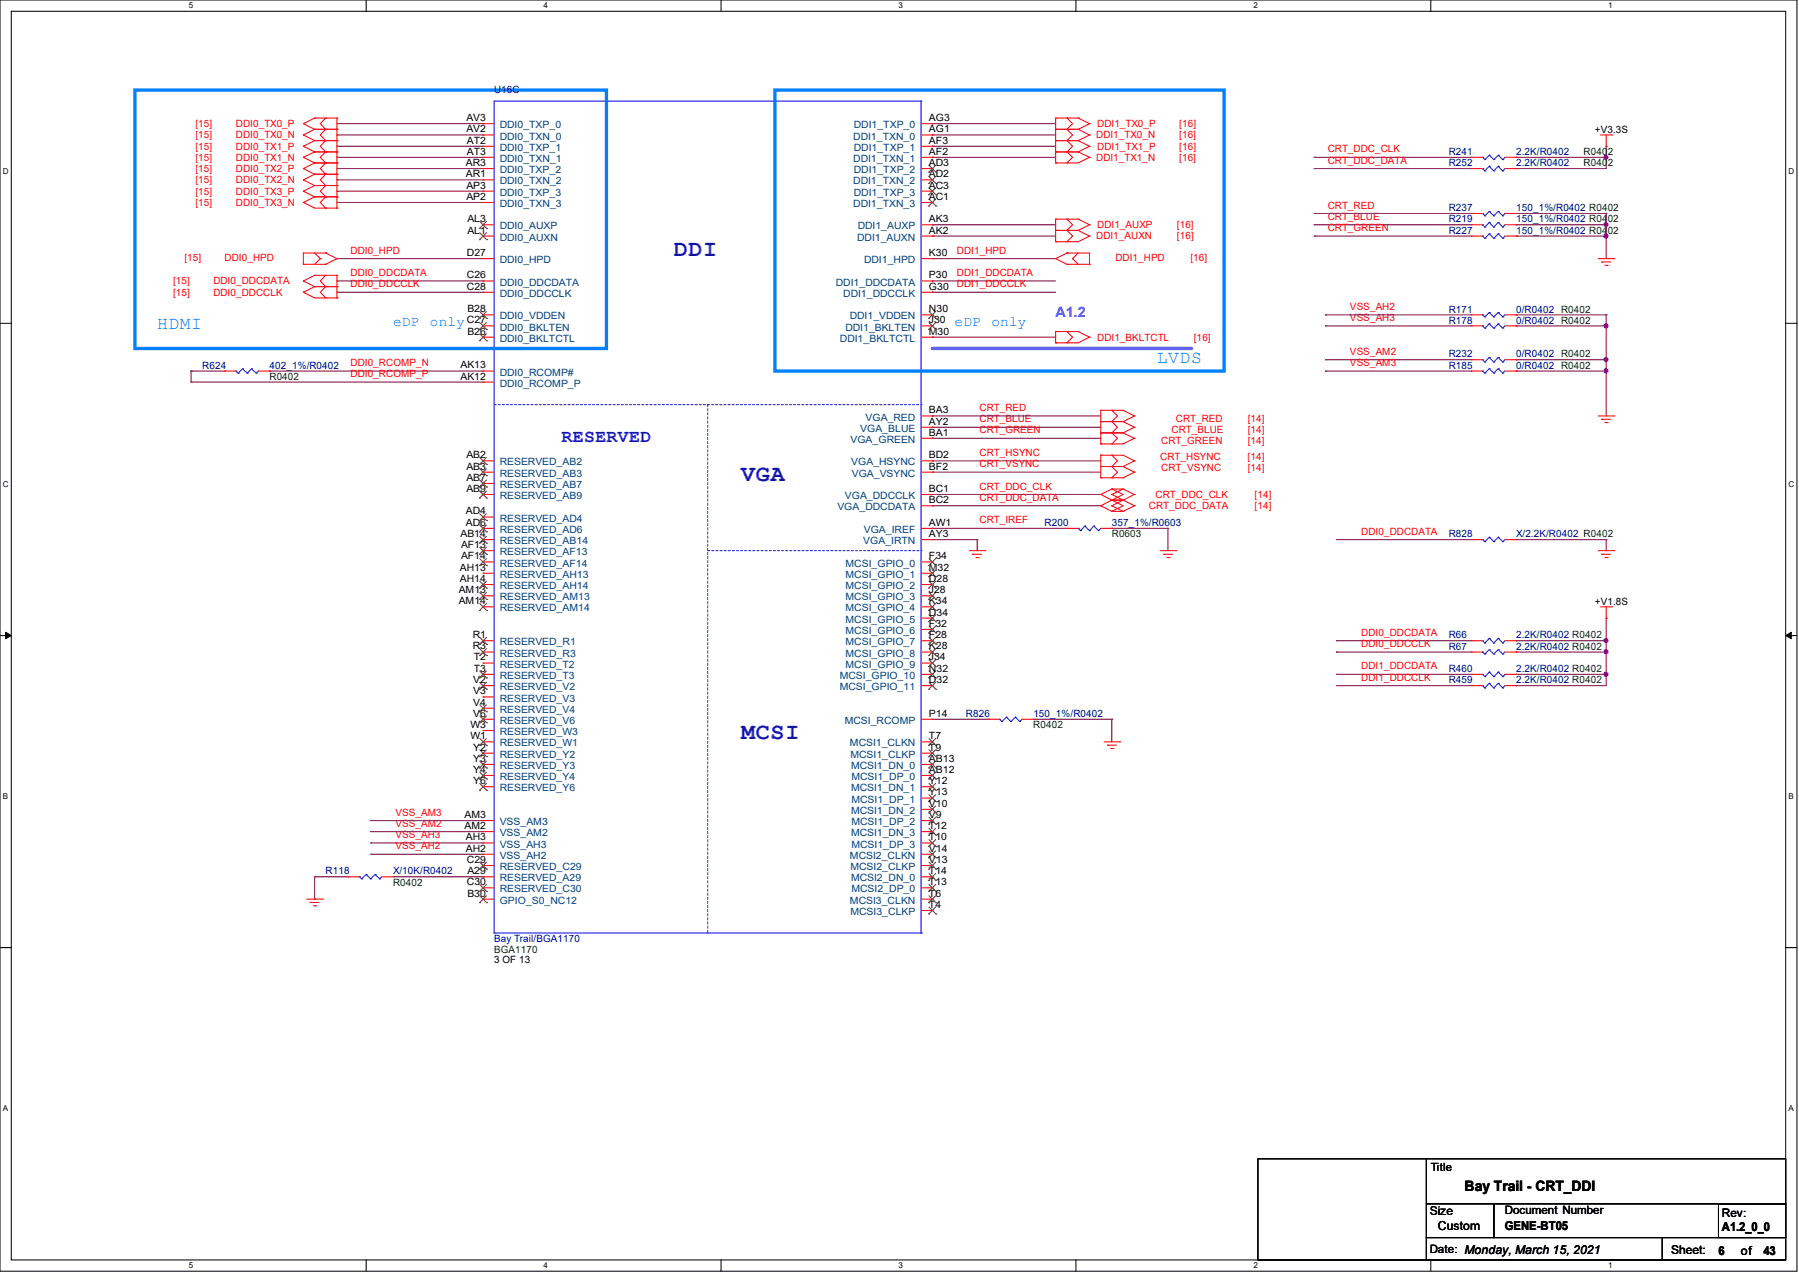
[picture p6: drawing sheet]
<svg xmlns="http://www.w3.org/2000/svg" width="297mm" height="210mm" viewBox="0 0 297 210" stroke-linecap="round" stroke-linejoin="round" font-family="sans-serif">
<path d="M0 0h296.7v209.7h-296.7zM1.9 1.9h292.9v206h-292.9z" fill="none" stroke="#000" stroke-width=".17"/>
<g fill="#fff">
<path d="M31.2 .2h.7v1.5h-.7z"/>
<path d="M31.2 208.1h.7v1.4h-.7z"/>
</g>
<path d="M60.5 0v1.9M60.5 207.9v1.8" fill="none" stroke="#000" stroke-width=".17"/>
<g fill="#fff">
<path d="M89.7 .2h.8v1.5h-.8z"/>
<path d="M89.7 208.1h.8v1.4h-.8z"/>
</g>
<path d="M119 0v1.9M119 207.9v1.8" fill="none" stroke="#000" stroke-width=".17"/>
<g fill="#fff">
<path d="M148.3 .2h.8v1.5h-.8z"/>
<path d="M148.3 208.1h.8v1.4h-.8z"/>
</g>
<path d="M177.6 0v1.9M177.6 207.9v1.8" fill="none" stroke="#000" stroke-width=".17"/>
<g fill="#fff">
<path d="M206.9 .2h.7v1.5h-.7z"/>
<path d="M206.9 208.1h.7v1.4h-.7z"/>
</g>
<path d="M236.2 0v1.9M236.2 207.9v1.8" fill="none" stroke="#000" stroke-width=".17"/>
<g fill="#fff">
<path d="M265.5 .2h.7v1.5h-.7z"/>
<path d="M265.5 208.1h.7v1.4h-.7z"/>
<path d="M.5 27.6h.9v1.5h-.9z"/>
<path d="M295.3 27.6h.9v1.5h-.9z"/>
<path d="M.5 79.1h.9v1.5h-.9z"/>
<path d="M295.3 79.1h.9v1.5h-.9z"/>
</g>
<path d="M0 53.3h1.9M294.8 53.3h1.9" fill="none" stroke="#000" stroke-width=".17"/>
<g fill="#fff">
<path d="M.5 130.6h.8v1.5h-.8z"/>
<path d="M295.3 130.6h.8v1.5h-.8z"/>
</g>
<path d="M0 104.9h1.9M294.8 104.9h1.9" fill="none" stroke="#000" stroke-width=".17"/>
<path d="M.9 104.3l1 .6-1 .5zM294.8 104.9l.9-.6v1.1z" fill="#000" stroke="#000" stroke-width=".17"/>
<g fill="#fff">
<path d="M.5 182.1h.8v1.5h-.8z"/>
<path d="M295.3 182.1h.8v1.5h-.8z"/>
</g>
<path d="M0 156.3h1.9M294.8 156.3h1.9" fill="none" stroke="#000" stroke-width=".17"/>
<path d="M22.3 14.9h77.8v42.6h-77.8zM127.9 14.9h74.2v46.3h-74.2z" fill="none" stroke="#0080ff" stroke-width=".55"/>
<path d="M153.9 57.5h42.7" fill="none" stroke="#8000ff" stroke-width=".55"/>
<circle cx="196.6" cy="57.5" r=".28" fill="#8000ff"/>
<g fill="none" stroke="#800040" stroke-width=".17">
<path d="M55.6 20.4h.1M55.6 22.3h.1M55.6 24.1h.1M55.6 26h.1M55.6 27.8h.1M55.6 29.7h.1M55.6 31.5h.1M55.6 33.4h.1M55.6 20.4h24.2M55.6 22.3h24.2M55.6 24.1h24.2M55.6 26h24.2"/>
<path d="M55.6 27.8h24.2M55.6 29.7h24.2M55.6 31.5h24.2M55.6 33.4h24.2M153.9 20.4h.1M153.9 22.3h.1M153.9 24.1h.1M153.9 26h.1M153.9 37.1h.1M153.9 38.9h.1M153.9 20.4h20.4M153.9 22.3h20.4"/>
<path d="M153.9 24.1h20.4M153.9 26h20.4M153.9 37.1h20.4M153.9 38.9h20.4M217 37.1h.1M217 38.9h.1M217 35.2h.1M217 26h.1M217 27.8h.1M217 26h25.9M217 27.8h25.9M217 37.1h25.9"/>
<path d="M217 38.9h25.9M217 35.2h25.9M250.3 35.2h.1M250.3 37.1h.1M250.3 38.9h.1M250.3 26h.1M250.3 27.8h.1M250.3 26h14.9M250.3 37.1h14.9M250.3 38.9h14.9M250.3 35.2h14.9M265.2 37.1h.1"/>
<path d="M265.2 38.9h.1M265.2 35.2h.1M265.2 26h.1M265.2 24.1h.1M265.2 24.1v3.7h-14.9M265.2 35.2v7.5M55.6 42.7h.1M55.6 46.4h.1M55.6 48.2h.1M55.6 42.7h24.2M55.6 46.4h24.2M55.6 48.2h24.2"/>
<path d="M153.9 42.7h.1M153.9 46.4h.1M153.9 48.2h.1M153.9 55.6h.1M153.9 42.7h20.4M153.9 46.4h20.4M153.9 48.2h20.4M153.9 55.6h20.4M218.8 53.8h.1M218.8 59.4h.1M218.8 51.9h.1M218.8 53.8h24.1"/>
<path d="M218.8 59.4h24.1M218.8 51.9h24.1M250.3 51.9h.1M250.3 53.8h.1M250.3 59.4h.1M250.3 53.8h14.9M250.3 59.4h14.9M250.3 51.9h14.9M265.2 59.4h.1M265.2 53.8h.1M265.2 51.9h.1M265.2 51.9v16.7"/>
<path d="M31.5 63h.1M31.5 61.2h.1M31.5 61.2h5.6M31.5 63h48.3M31.5 61.2v1.8M44.5 61.2h.1M44.5 61.2h35.3M153.9 70.5h.1M153.9 72.3h.1M153.9 68.6h.1M153.9 76h.1M153.9 77.9h.1"/>
<path d="M153.9 70.5h27.8M153.9 72.3h27.8M153.9 68.6h27.8M153.9 76h27.8M153.9 77.9h27.8M218.8 61.2h.1M218.8 61.2h24.1M250.3 61.2h.1M250.3 61.2h14.9M265.2 61.2h.1M153.9 81.6h.1M153.9 83.4h.1"/>
<path d="M153.9 87.2h.1M153.9 89h.1M153.9 81.6h27.8M153.9 83.4h27.8M153.9 87.2h22.2M153.9 89h7.4M161.3 89h.1M161.3 89v1.8M183.6 87.2h.1M183.6 87.2h9.2M192.8 87.2h.1M192.8 87.2v3.6"/>
<path d="M220.6 89h.1M220.6 89h22.3M250.3 89h.1M250.3 89h14.9M265.2 89h.1M265.2 89v1.8M153.9 118.7h9.3M163.2 118.7h.1M170.6 118.7h13M183.6 118.7h.1M183.6 118.7v3.7M220.6 111.3h.1"/>
<path d="M220.6 113.1h.1M220.6 105.7h.1M220.6 107.6h.1M220.6 111.3h22.3M220.6 113.1h22.3M220.6 105.7h22.3M220.6 107.6h22.3M250.3 105.7h.1M250.3 111.3h.1M250.3 113.1h.1M250.3 107.6h.1M250.3 111.3h14.9"/>
<path d="M250.3 105.7h14.9M250.3 107.6h14.9M265.2 107.6h.1M265.2 111.3h.1M265.2 105.7h.1M265.2 102h.1M265.2 102v11.1h-14.9M61.2 139.1h.1M61.2 137.2h.1M61.2 135.4h.1M61.2 139.1h18.6M61.2 137.2h18.6"/>
<path d="M61.2 135.4h18.6M51.9 144.7h.1M51.9 148.3h.1M51.9 144.7h5.6M51.9 144.7v3.6M61.2 140.9h.1M61.2 140.9h18.6M64.9 144.7h14.9M79.8 144.7h.1"/>
</g>
<g fill="#f0f" stroke="#f0f" stroke-width=".17">
<circle cx="265.1" cy="37.1" r=".35"/>
<circle cx="265.1" cy="38.9" r=".35"/>
<circle cx="265.1" cy="26" r=".35"/>
<circle cx="265.1" cy="111.2" r=".35"/>
<circle cx="265.1" cy="107.5" r=".35"/>
<circle cx="265.1" cy="105.7" r=".35"/>
<circle cx="265.1" cy="61.2" r=".35"/>
<circle cx="265.1" cy="59.3" r=".35"/>
<circle cx="265.1" cy="53.8" r=".35"/>
</g>
<g fill="none" stroke="#f00" stroke-width=".17">
<path d="M51.9 19.5h.1M51.9 19.5l-1.8 .9M51.9 19.5h3.7M53.8 19.5h.1M53.8 19.5l-.9 .9 .9 .9M55.6 19.5h.1M55.6 19.5v14.8M174.3 19.5h.1M174.3 19.5h3.7M174.3 19.5v7.4M176.1 19.5h.1M176.1 19.5l1 .9-1 .9"/>
<path d="M178 19.5h.1M178 19.5l1.9 .9M50.1 20.4h.1M50.1 22.3h.1M50.1 24.1h.1M50.1 26h.1M50.1 27.8h.1M50.1 29.7h.1M50.1 31.5h.1M50.1 33.4h.1M50.1 20.4l1.8 .9M50.1 22.3l1.8 .9"/>
<path d="M50.1 24.1l1.8 1M50.1 26l1.8 .9M50.1 27.8l1.8 .9M50.1 29.7l1.8 .9M50.1 31.5l1.8 1M50.1 33.4l1.8 .9h3.7M51.9 21.3h.1M51.9 23.2h.1M51.9 25.1h.1M51.9 26.9h.1M51.9 28.7h.1M51.9 30.6h.1"/>
<path d="M51.9 32.5h.1M51.9 21.3h3.7M51.9 23.2h3.7M51.9 21.3l-1.8 1M51.9 25.1h3.7M51.9 23.2l-1.8 .9M51.9 26.9h3.7M51.9 25.1l-1.8 .9M51.9 28.7h3.7M51.9 26.9l-1.8 .9M51.9 30.6h3.7M51.9 28.7l-1.8 1"/>
<path d="M51.9 32.5h3.7M51.9 30.6l-1.8 .9M51.9 32.5l-1.8 .9M53.8 21.3h.1M53.8 23.2h.1M53.8 25.1h.1M53.8 26.9h.1M53.8 28.7h.1M53.8 30.6h.1M53.8 32.5h.1M53.8 34.3h.1M53.8 21.3l-.9 1 .9 .9"/>
<path d="M53.8 23.2l-.9 .9 .9 1M53.8 25.1l-.9 .9 .9 .9M53.8 26.9l-.9 .9 .9 .9M53.8 28.7l-.9 1 .9 .9M53.8 30.6l-.9 .9 .9 1M53.8 32.5l-.9 .9 .9 .9M55.6 21.3h.1M55.6 23.2h.1M55.6 25.1h.1M55.6 26.9h.1M55.6 28.7h.1M55.6 30.6h.1"/>
<path d="M55.6 32.5h.1M55.6 34.3h.1M79.8 20.4h.1M79.8 22.3h.1M79.8 24.1h.1M79.8 26h.1M79.8 27.8h.1M79.8 31.5h.1M79.8 29.7h.1M79.8 33.4h.1M79.8 37.1h.1M79.8 38.9h.1"/>
<path d="M79.8 22.3h1.8M79.8 38.9h1.8M79.8 20.4h1.8M79.8 26h1.8M79.8 24.1h1.8M79.8 27.8h1.8M79.8 31.5h1.8M79.8 29.7h1.8M79.8 33.4h1.8M79.8 37.1h1.8M152.1 22.3h1.8M152.1 38.9h1.8"/>
<path d="M152.1 20.4h1.8M152.1 26h1.8M152.1 24.1h1.8M152.1 27.8h1.8M152.1 31.5h1.8M152.1 29.7h1.8M152.1 33.4h1.8M152.1 37.1h1.8M153.9 20.4h.1M153.9 26h.1M153.9 24.1h.1M153.9 22.3h.1"/>
<path d="M153.9 27.8h.1M153.9 29.7h.1M153.9 38.9h.1M153.9 37.1h.1M153.9 33.4h.1M153.9 31.5h.1M174.3 21.3h.1M174.3 23.2h.1M174.3 25.1h.1M174.3 26.9h.1M174.3 38h.1M174.3 36.2h.1"/>
<path d="M174.3 39.9h.1M174.3 21.3h3.7M174.3 23.2h3.7M174.3 25.1h3.7M174.3 36.2v3.7M174.3 38h3.7M174.3 36.2h3.7M176.1 21.3h.1M176.1 23.2h.1M176.1 25.1h.1M176.1 26.9h.1M176.1 38h.1"/>
<path d="M176.1 36.2h.1M176.1 39.9h.1M176.1 21.3l1 1-1 .9M176.1 23.2l1 .9-1 1M176.1 25.1l1 .9-1 .9M176.1 36.2l1 .9-1 .9M176.1 38l1 .9-1 1M178 21.3h.1M178 23.2h.1M178 25.1h.1M178 36.2h.1M178 38h.1"/>
<path d="M178 21.3l1.9 1M178 23.2l1.9 .9M178 25.1l1.9 .9M178 36.2l1.9 .9M178 38l1.9 .9M179.9 20.4h.1M179.9 22.3h.1M179.9 24.1h.1M179.9 26h.1M179.9 37.1h.1M179.9 38.9h.1M179.9 26l-1.9 .9h-3.7"/>
<path d="M179.9 20.4l-1.9 .9M179.9 22.3l-1.9 .9M179.9 24.1l-1.9 1M179.9 37.1l-1.9 .9M179.9 38.9l-1.9 1h-3.7M242.9 38.9h.1M242.9 26h.1M242.9 27.8h.1M242.9 35.2h.1M242.9 37.1h.1M242.9 38.9h1.9M242.9 26h1.9"/>
<path d="M242.9 27.8h1.9M242.9 37.1h1.9M242.9 35.2h1.9M248.5 38.9h1.8M248.5 26h1.8M248.5 27.8h1.8M248.5 37.1h1.8M248.5 35.2h1.8M250.3 38.9h.1M250.3 26h.1M250.3 27.8h.1M250.3 35.2h.1"/>
<path d="M250.3 37.1h.1M264.2 22.3h1.9M265.2 24.1h.1M265.2 22.3v1.8M266.1 22.3h.1M50.1 46.4h.1M50.1 48.2h.1M50.1 43.6h.1M50.1 46.4l1.8 .9M50.1 48.2l1.8 .9h3.7M50.1 43.6h3.7M51.9 45.4h.1"/>
<path d="M51.9 47.3h.1M51.9 47.3h3.7M51.9 45.4l-1.8 1M51.9 45.4h3.7M51.9 47.3l-1.8 .9M51.9 41.7l1 1M52.9 42.7h.1M52.9 42.7l-1 .9M53.8 47.3h.1M53.8 45.4h.1M53.8 49.1h.1M53.8 41.7h.1"/>
<path d="M53.8 43.6h.1M53.8 45.4l-.9 1 .9 .9M53.8 47.3l-.9 .9 .9 .9M53.8 41.7h-3.7v1.9M53.8 41.7l1.8 1M55.6 47.3h.1M55.6 45.4h.1M55.6 49.1h.1M55.6 42.7h.1M55.6 45.4v3.7M55.6 42.7l-1.8 .9M79.8 42.7h.1"/>
<path d="M79.8 46.4h.1M79.8 48.2h.1M79.8 53.8h.1M79.8 51.9h.1M79.8 55.6h.1M79.8 42.7h1.8M79.8 46.4h1.8M79.8 48.2h1.8M79.8 53.8h1.8M79.8 51.9h1.8M79.8 55.6h1.8M152.1 42.7h1.8"/>
<path d="M152.1 46.4h1.8M152.1 48.2h1.8M152.1 53.8h1.8M152.1 51.9h1.8M152.1 55.6h1.8M153.9 55.6h.1M153.9 53.8h.1M153.9 51.9h.1M153.9 48.2h.1M153.9 46.4h.1M153.9 42.7h.1M174.3 42.7h.1"/>
<path d="M174.3 56.6h.1M174.3 54.7h.1M174.3 54.7v1.9M174.3 42.7l1.8 .9M174.3 54.7h3.7M176.1 41.7h.1M176.1 43.6h.1M176.1 56.6h.1M176.1 54.7h.1M176.1 41.7h3.8v1.9M176.1 43.6h3.8M176.1 41.7l-1.8 1"/>
<path d="M176.1 54.7l1 .9-1 1M177.1 42.7h.1M177.1 42.7l.9 .9M178 54.7h.1M178 41.7l-.9 1M178 54.7l1.9 .9M179.9 43.6h.1M179.9 55.6h.1M179.9 55.6l-1.9 1h-3.7M242.9 51.9h.1M242.9 53.8h.1M242.9 59.4h.1"/>
<path d="M242.9 53.8h1.9M242.9 51.9h1.9M242.9 59.4h1.9M248.5 53.8h1.8M248.5 51.9h1.8M248.5 59.4h1.8M250.3 51.9h.1M250.3 53.8h.1M250.3 59.4h.1M263.9 42.7h2.5M264.4 43.2h.1M264.4 43.2h1.5"/>
<path d="M265 43.8h.3M265.3 43.8h.1M266.4 42.7h.1M37.1 61.2h.1M37.1 61.2h1.8M42.7 61.2h1.8M44.5 61.2h.1M79.8 79.8h.1M79.8 76h.1M79.8 77.9h.1M79.8 61.2h.1M79.8 63h.1"/>
<path d="M79.8 76h1.8M79.8 79.8h1.8M79.8 77.9h1.8M79.8 61.2h1.8M79.8 63h1.8M152.1 68.6h1.8M152.1 76h1.8M152.1 72.3h1.8M152.1 70.5h1.8M152.1 77.9h1.8M153.9 76h.1M153.9 72.3h.1"/>
<path d="M153.9 70.5h.1M153.9 68.6h.1M153.9 77.9h.1M181.7 75.1h.1M181.7 77h.1M181.7 78.8h.1M181.7 71.4h.1M181.7 69.6h.1M181.7 73.2h.1M181.7 67.7h.1M181.7 75.1h3.7l1.9 .9M181.7 77h3.7"/>
<path d="M181.7 67.7v5.5M181.7 75.1v3.7M181.7 78.8h3.7M181.7 71.4h3.7M181.7 69.6h3.7M181.7 67.7h3.7M183.6 75.1h.1M183.6 77h.1M183.6 78.8h.1M183.6 71.4h.1M183.6 69.6h.1M183.6 73.2h.1"/>
<path d="M183.6 67.7h.1M183.6 75.1l.9 .9-.9 1M183.6 77l.9 .9-.9 .9M183.6 69.6l.9 .9-.9 .9M183.6 71.4l.9 .9-.9 .9M183.6 67.7l.9 .9-.9 1M185.4 77h.1M185.4 78.8h.1M185.4 69.6h.1M185.4 71.4h.1M185.4 67.7h.1M185.4 77l1.9 .9"/>
<path d="M185.4 69.6l1.9 .9M185.4 71.4l1.9 .9M185.4 67.7l1.9 .9M187.3 76h.1M187.3 77.9h.1M187.3 70.5h.1M187.3 72.3h.1M187.3 68.6h.1M187.3 76l-1.9 1M187.3 77.9l-1.9 .9M187.3 70.5l-1.9 .9M187.3 72.3l-1.9 .9h-3.7"/>
<path d="M187.3 68.6l-1.9 1M242.9 61.2h.1M242.9 61.2h1.9M248.5 61.2h1.8M250.3 61.2h.1M263.9 68.6h2.5M264.4 69.2h.1M264.4 69.2h1.5M265 69.7h.3M265.3 69.7h.1M266.4 68.6h.1M79.8 98.3h.1"/>
<path d="M79.8 87.2h.1M79.8 85.3h.1M79.8 81.6h.1M79.8 89h.1M79.8 90.8h.1M79.8 92.7h.1M79.8 94.6h.1M79.8 96.4h.1M79.8 90.8h1.8M79.8 89h1.8M79.8 87.2h1.8M79.8 98.3h1.8"/>
<path d="M79.8 85.3h1.8M79.8 81.6h1.8M79.8 92.7h1.8M79.8 94.6h1.8M79.8 96.4h1.8M152.1 89h1.8M152.1 87.2h1.8M152.1 98.3h1.8M152.1 81.6h1.8M152.1 92.7h1.8M152.1 94.6h1.8M152.1 96.4h1.8"/>
<path d="M152.1 83.4h1.8M153.9 89h.1M153.9 87.2h.1M153.9 83.4h.1M153.9 81.6h.1M153.9 94.6h.1M153.9 98.3h.1M153.9 92.7h.1M153.9 96.4h.1M160 90.8h2.6M160.6 91.4h.1M160.6 91.4h1.5"/>
<path d="M161.1 92h.4M161.5 92h.1M162.6 90.8h.1M176.1 87.2h.1M176.1 87.2h1.9M181.7 81.6h.1M181.7 83.4h.1M181.7 81.6l1.9 .9M181.7 83.4l1.9 1M181.7 87.2h1.9M183.6 80.7h.1M183.6 82.5h.1"/>
<path d="M183.6 81.6h.1M183.6 84.4h.1M183.6 83.4h.1M183.6 87.2h.1M183.6 82.5h1.8M183.6 80.7h1.8M183.6 80.7l-1.9 .9M183.6 80.7l1.8 .9-1.8 .9M183.6 81.6l3.7 1.8M183.6 84.4h1.8M183.6 82.5l-1.9 .9M183.6 82.5l1.8 .9-1.8 1"/>
<path d="M183.6 83.4l1.8 1M185.4 82.5h.1M185.4 80.7h.1M185.4 84.4h.1M185.4 80.7l1.9 .9M185.4 80.7l-1.8 .9M187.3 81.6h.1M187.3 83.4h.1M187.3 81.6l-3.7 1.8M187.3 83.4l-1.9 1M191.6 90.8h2.5M192.1 91.4h.1"/>
<path d="M192.1 91.4h1.5M192.7 92h.3M193 92h.1M194.1 90.8h.1M242.9 89h.1M242.9 89h1.9M248.5 89h1.8M250.3 89h.1M263.9 90.8h2.5M264.4 91.4h.1M264.4 91.4h1.5M265 92h.3"/>
<path d="M265.3 92h.1M266.4 90.8h.1M79.8 109.4h.1M79.8 113.1h.1M79.8 107.6h.1M79.8 115h.1M79.8 105.7h.1M79.8 116.8h.1M79.8 118.7h.1M79.8 100.1h.1M79.8 111.3h.1M79.8 100.1h1.8"/>
<path d="M79.8 109.4h1.8M79.8 113.1h1.8M79.8 107.6h1.8M79.8 115h1.8M79.8 105.7h1.8M79.8 116.8h1.8M79.8 118.7h1.8M79.8 111.3h1.8M152.1 100.1h1.8M152.1 109.4h1.8M152.1 113.1h1.8M152.1 107.6h1.8"/>
<path d="M152.1 105.7h1.8M152.1 118.7h1.8M152.1 111.3h1.8M152.1 103.8h1.8M152.1 102h1.8M153.9 118.7h.1M153.9 100.1h.1M153.9 111.3h.1M153.9 107.6h.1M153.9 109.4h.1M153.9 103.8h.1M153.9 105.7h.1"/>
<path d="M153.9 102h.1M153.9 113.1h.1M163.2 118.7h.1M163.2 118.7h1.8M168.7 118.7h1.9M170.6 118.7h.1M242.9 105.7h.1M242.9 107.6h.1M242.9 111.3h.1M242.9 113.1h.1M242.9 113.1h1.9M242.9 107.6h1.9"/>
<path d="M242.9 105.7h1.9M242.9 111.3h1.9M248.5 113.1h1.8M248.5 107.6h1.8M248.5 105.7h1.8M248.5 111.3h1.8M250.3 105.7h.1M250.3 107.6h.1M250.3 111.3h.1M250.3 113.1h.1M264.2 100.1h1.9M265.2 102h.1"/>
<path d="M265.2 100.1v1.9M266.1 100.1h.1M79.8 120.5h.1M79.8 122.4h.1M79.8 127.9h.1M79.8 129.8h.1M79.8 124.2h.1M79.8 126.1h.1M79.8 135.4h.1M79.8 137.2h.1M79.8 139.1h.1M79.8 122.4h1.8"/>
<path d="M79.8 120.5h1.8M79.8 127.9h1.8M79.8 129.8h1.8M79.8 126.1h1.8M79.8 124.2h1.8M79.8 137.2h1.8M79.8 135.4h1.8M79.8 139.1h1.8M152.1 122.4h1.8M152.1 127.9h1.8M152.1 129.8h1.8M152.1 126.1h1.8"/>
<path d="M152.1 124.2h1.8M152.1 131.7h1.8M152.1 137.2h1.8M152.1 135.4h1.8M152.1 133.5h1.8M152.1 139.1h1.8M153.9 122.4h.1M153.9 126.1h.1M153.9 124.2h.1M153.9 127.9h.1M153.9 131.7h.1M153.9 129.8h.1"/>
<path d="M153.9 137.2h.1M153.9 135.4h.1M153.9 133.5h.1M153.9 139.1h.1M182.3 122.4h2.6M182.8 122.9h.1M182.8 122.9h1.5M183.4 123.5h.4M183.8 123.5h.1M184.9 122.4h.1M50.6 148.3h2.6M51.2 148.9h.1"/>
<path d="M51.2 148.9h1.5M51.7 149.4h.4M52.1 149.4h.1M53.2 148.3h.1M57.5 144.7h.1M57.5 144.7h1.9M63 144.7h1.9M64.9 144.7h.1M79.8 148.3h.1M79.8 146.5h.1M79.8 144.7h.1M79.8 142.8h.1"/>
<path d="M79.8 140.9h.1M79.8 148.3h1.8M79.8 146.5h1.8M79.8 140.9h1.8M79.8 144.7h1.8M79.8 142.8h1.8M152.1 148.3h1.8M152.1 146.5h1.8M152.1 140.9h1.8M152.1 144.7h1.8M152.1 142.8h1.8M152.1 150.2h1.8"/>
<path d="M153.9 140.9h.1M153.9 146.5h.1M153.9 144.7h.1M153.9 142.8h.1M153.9 150.2h.1M153.9 148.3h.1"/>
</g>
<path d="M207.7 191.2h27.8v16.7h-27.8zM235.5 198.6h11.1v5.6h-11.1zM235.5 191.2h59.3v7.4h-59.3zM246.6 198.6h48.2v5.6h-48.2zM283.7 198.6h11.1v5.6h-11.1zM235.5 204.2h38.9v3.7h-38.9zM274.4 204.2h20.4v3.7h-20.4z" fill="none" stroke="#000" stroke-width=".17"/>
<g fill="none" stroke="#00f" stroke-width=".17">
<path d="M152.1 16.7h.1M152.1 16.7h-70.5v137.2M152.1 16.7v137.2M244.8 38.9h.1M244.8 26h.1M244.8 27.8h.1M244.8 35.2h.1M244.8 37.1h.1M244.8 38.9l.4 .4M244.8 26l.4 .3M244.8 27.8l.4 .4M244.8 35.2l.4 .4"/>
<path d="M244.8 37.1l.4 .4M245.2 39.3h.1M245.2 26.3h.1M245.2 28.2h.1M245.2 35.6h.1M245.2 37.5h.1M245.9 38.6h.1M245.9 25.6h.1M245.9 27.4h.1M245.9 34.9h.1M245.9 36.7h.1M245.9 38.6l-.7 .7"/>
<path d="M245.9 38.6l.7 .7M245.9 25.6l-.7 .7M245.9 25.6l.7 .7M245.9 27.4l-.7 .8M245.9 27.4l.7 .8M245.9 34.9l-.7 .7M245.9 34.9l.7 .7M245.9 36.7l-.7 .8M245.9 36.7l.7 .8M246.6 39.3h.1M246.6 26.3h.1M246.6 28.2h.1"/>
<path d="M246.6 35.6h.1M246.6 37.5h.1M247.4 38.6h.1M247.4 25.6h.1M247.4 27.4h.1M247.4 34.9h.1M247.4 36.7h.1M247.4 38.6l.7 .7M247.4 38.6l-.8 .7M247.4 25.6l.7 .7M247.4 25.6l-.8 .7M247.4 27.4l.7 .8"/>
<path d="M247.4 27.4l-.8 .8M247.4 34.9l.7 .7M247.4 34.9l-.8 .7M247.4 36.7l.7 .8M247.4 36.7l-.8 .8M248.1 39.3h.1M248.1 26.3h.1M248.1 28.2h.1M248.1 35.6h.1M248.1 37.5h.1M248.5 38.9l-.4 .4M248.5 26l-.4 .3"/>
<path d="M248.5 27.8l-.4 .4M248.5 35.2l-.4 .4M248.5 37.1l-.4 .4M244.8 51.9h.1M244.8 53.8h.1M244.8 59.4h.1M244.8 51.9l.4 .4M244.8 53.8l.4 .3M244.8 59.4l.4 .3M245.2 52.3h.1M245.2 54.1h.1M245.2 59.7h.1"/>
<path d="M245.9 51.6h.1M245.9 53.4h.1M245.9 59h.1M245.9 51.6l-.7 .7M245.9 51.6l.7 .7M245.9 53.4l-.7 .7M245.9 53.4l.7 .7M245.9 59l-.7 .7M245.9 59l.7 .7M246.6 52.3h.1M246.6 54.1h.1M246.6 59.7h.1"/>
<path d="M247.4 51.6h.1M247.4 53.4h.1M247.4 59h.1M247.4 51.6l.7 .7M247.4 51.6l-.8 .7M247.4 53.4l.7 .7M247.4 53.4l-.8 .7M247.4 59l.7 .7M247.4 59l-.8 .7M248.1 52.3h.1M248.1 54.1h.1M248.1 59.7h.1"/>
<path d="M248.5 51.9l-.4 .4M248.5 53.8l-.4 .3M248.5 59.4l-.4 .3M38.9 61.2h.1M38.9 61.2l.4 .4M39.3 61.6h.1M40 60.8h.1M40 60.8l-.7 .8M40 60.8l.8 .8M40.8 61.6h.1M41.5 60.8h.1M41.5 60.8l.8 .8"/>
<path d="M41.5 60.8l-.7 .8M42.3 61.6h.1M42.7 61.2l-.4 .4M244.8 61.2h.1M244.8 61.2l.4 .4M245.2 61.6h.1M245.9 60.8h.1M245.9 60.8l-.7 .8M245.9 60.8l.7 .8M246.6 61.6h.1M247.4 60.8h.1M247.4 60.8l.7 .8"/>
<path d="M247.4 60.8l-.8 .8M248.1 61.6h.1M248.5 61.2l-.4 .4M178 87.2h.1M178 87.2l.4 .3M178.4 87.5h.1M179.1 86.8h.1M179.1 86.8l-.7 .7M179.1 86.8l.8 .7M179.9 87.5h.1M180.6 86.8h.1M180.6 86.8l.8 .7"/>
<path d="M180.6 86.8l-.7 .7M181.4 87.5h.1M181.7 87.2l-.3 .3M244.8 89h.1M244.8 89l.4 .4M245.2 89.4h.1M245.9 88.6h.1M245.9 88.6l-.7 .8M245.9 88.6l.7 .8M246.6 89.4h.1M247.4 88.6h.1M247.4 88.6l.7 .8"/>
<path d="M247.4 88.6l-.8 .8M248.1 89.4h.1M248.5 89l-.4 .4M165 118.7h.1M165 118.7l.4 .3M165.4 119h.1M166.2 118.3h.1M166.2 118.3l-.8 .7M166.2 118.3l.7 .7M166.9 119h.1M167.6 118.3h.1M167.6 118.3l.8 .7"/>
<path d="M167.6 118.3l-.7 .7M168.4 119h.1M168.7 118.7l-.3 .3M244.8 105.7h.1M244.8 107.6h.1M244.8 111.3h.1M244.8 113.1h.1M244.8 105.7l.4 .4M244.8 107.6l.4 .3M244.8 111.3l.4 .3M244.8 113.1l.4 .4M245.2 106.1h.1"/>
<path d="M245.2 107.9h.1M245.2 111.6h.1M245.2 113.5h.1M245.9 105.3h.1M245.9 107.2h.1M245.9 110.9h.1M245.9 112.7h.1M245.9 105.3l-.7 .8M245.9 105.3l.7 .8M245.9 107.2l-.7 .7M245.9 107.2l.7 .7M245.9 110.9l-.7 .7"/>
<path d="M245.9 110.9l.7 .7M245.9 112.7l-.7 .8M245.9 112.7l.7 .8M246.6 106.1h.1M246.6 107.9h.1M246.6 111.6h.1M246.6 113.5h.1M247.4 105.3h.1M247.4 107.2h.1M247.4 110.9h.1M247.4 112.7h.1M247.4 105.3l.7 .8"/>
<path d="M247.4 105.3l-.8 .8M247.4 107.2l.7 .7M247.4 107.2l-.8 .7M247.4 110.9l.7 .7M247.4 110.9l-.8 .7M247.4 112.7l.7 .8M247.4 112.7l-.8 .8M248.1 106.1h.1M248.1 107.9h.1M248.1 111.6h.1M248.1 113.5h.1M248.5 105.7l-.4 .4"/>
<path d="M248.5 107.6l-.4 .3M248.5 111.3l-.4 .3M248.5 113.1l-.4 .4M59.4 144.7h.1M59.4 144.7l.3 .3M59.7 145h.1M60.5 144.3h.1M60.5 144.3l-.8 .7M60.5 144.3l.7 .7M61.2 145h.1M61.9 144.3h.1M61.9 144.3l.8 .7"/>
<path d="M61.9 144.3l-.7 .7M62.7 145h.1M63 144.7l-.3 .3M81.6 153.9h.1M81.6 153.9h70.5M152.1 153.9h.1"/>
</g>
<path d="M81.6 66.8h70.5M116.8 66.8v87.1M152.1 66.8h.1M116.8 90.8h35.3M152.1 90.8h.1M116.8 153.9h.1" fill="none" stroke="#00f" stroke-width=".17" stroke-dasharray=".3"/>
<g fill="none" stroke="#804000" stroke-width=".17">
<path d="M79.2 37.7h.1M79.2 39.5h.1M79.2 36.5l1.1 1.2M79.2 38.4l1.1 1.1M80.3 36.5l-1.1 1.2M80.3 38.4l-1.1 1.1M80.3 37.7h.1M80.3 39.5h.1M153.3 28.4h.1M153.3 30.3h.1M153.3 34h.1M153.3 32.1h.1"/>
<path d="M153.4 27.3l1.1 1.1M153.4 29.1l1.1 1.2M153.4 32.9l1.1 1.1M153.4 31l1.1 1.1M154.5 27.3l-1.2 1.1M154.5 29.1l-1.2 1.2M154.5 32.9l-1.2 1.1M154.5 31l-1.2 1.1M154.5 28.4h.1M154.5 30.3h.1M154.5 34h.1M154.5 32.1h.1"/>
<path d="M79.2 54.4h.1M79.2 52.5h.1M79.2 56.2h.1M79.2 53.2l1.1 1.2M79.2 51.4l1.1 1.1M79.2 55.1l1.1 1.1M80.3 53.2l-1.1 1.2M80.3 51.4l-1.1 1.1M80.3 55.1l-1.1 1.1M80.3 54.4h.1M80.3 52.5h.1M80.3 56.2h.1"/>
<path d="M153.3 54.4h.1M153.3 52.5h.1M153.4 53.2l1.1 1.2M153.4 51.4l1.1 1.1M154.5 53.2l-1.2 1.2M154.5 51.4l-1.2 1.1M154.5 54.4h.1M154.5 52.5h.1M79.2 76.6h.1M79.2 78.5h.1M79.2 79.2l1.1 1.1M79.2 75.5l1.1 1.1"/>
<path d="M79.2 77.3l1.1 1.2M80.3 79.2l-1.1 1.1M80.3 75.5l-1.1 1.1M80.3 77.3l-1.1 1.2M80.3 76.6h.1M80.3 78.5h.1M79.2 98.9h.1M79.2 87.8h.1M79.2 85.9h.1M79.2 80.3h.1M79.2 82.2h.1M79.2 89.6h.1"/>
<path d="M79.2 91.4h.1M79.2 93.3h.1M79.2 97h.1M79.2 97.7l1.1 1.2M79.2 86.6l1.1 1.2M79.2 84.8l1.1 1.1M79.2 81l1.1 1.2M79.2 88.5l1.1 1.1M79.2 90.3l1.1 1.1M79.2 92.2l1.1 1.1M79.2 95.9l1.1 1.1M79.2 99.6l1.1 1.1"/>
<path d="M80.3 97.7l-1.1 1.2M80.3 86.6l-1.1 1.2M80.3 84.8l-1.1 1.1M80.3 81l-1.1 1.2M80.3 88.5l-1.1 1.1M80.3 90.3l-1.1 1.1M80.3 92.2l-1.1 1.1M80.3 95.9l-1.1 1.1M80.3 99.6l-1.1 1.1M80.3 98.9h.1M80.3 87.8h.1M80.3 85.9h.1"/>
<path d="M80.3 80.3h.1M80.3 82.2h.1M80.3 89.6h.1M80.3 91.4h.1M80.3 93.3h.1M80.3 97h.1M153.3 95.2h.1M153.3 98.9h.1M153.3 93.3h.1M153.3 97h.1M153.4 99.6l1.1 1.1M153.4 94l1.1 1.2"/>
<path d="M153.4 97.7l1.1 1.2M153.4 92.2l1.1 1.1M153.4 95.9l1.1 1.1M154.5 99.6l-1.2 1.1M154.5 94l-1.2 1.2M154.5 97.7l-1.2 1.2M154.5 92.2l-1.2 1.1M154.5 95.9l-1.2 1.1M154.5 95.2h.1M154.5 98.9h.1M154.5 93.3h.1M154.5 97h.1"/>
<path d="M79.2 113.7h.1M79.2 108.2h.1M79.2 106.3h.1M79.2 117.4h.1M79.2 119.3h.1M79.2 100.7h.1M79.2 111.8h.1M79.2 112.6l1.1 1.1M79.2 107l1.1 1.2M79.2 105.2l1.1 1.1M79.2 116.3l1.1 1.1M79.2 118.1l1.1 1.2"/>
<path d="M79.2 110.7l1.1 1.1M80.3 112.6l-1.1 1.1M80.3 107l-1.1 1.2M80.3 105.2l-1.1 1.1M80.3 116.3l-1.1 1.1M80.3 118.1l-1.1 1.2M80.3 110.7l-1.1 1.1M80.3 113.7h.1M80.3 108.2h.1M80.3 106.3h.1M80.3 117.4h.1M80.3 119.3h.1"/>
<path d="M80.3 100.7h.1M80.3 111.8h.1M153.3 100.7h.1M153.3 111.8h.1M153.3 108.2h.1M153.3 110h.1M153.3 104.4h.1M153.3 106.3h.1M153.3 102.6h.1M153.3 113.7h.1M153.4 110.7l1.1 1.1M153.4 107l1.1 1.2"/>
<path d="M153.4 108.8l1.1 1.2M153.4 103.3l1.1 1.1M153.4 105.2l1.1 1.1M153.4 101.4l1.1 1.2M153.4 112.6l1.1 1.1M154.5 110.7l-1.2 1.1M154.5 107l-1.2 1.2M154.5 108.8l-1.2 1.2M154.5 103.3l-1.2 1.1M154.5 105.2l-1.2 1.1M154.5 101.4l-1.2 1.2M154.5 112.6l-1.2 1.1"/>
<path d="M154.5 100.7h.1M154.5 111.8h.1M154.5 108.2h.1M154.5 110h.1M154.5 104.4h.1M154.5 106.3h.1M154.5 102.6h.1M154.5 113.7h.1M79.2 123h.1M79.2 128.5h.1M79.2 130.4h.1M79.2 124.8h.1"/>
<path d="M79.2 126.7h.1M79.2 121.8l1.1 1.2M79.2 127.4l1.1 1.1M79.2 129.2l1.1 1.2M79.2 123.7l1.1 1.1M79.2 125.6l1.1 1.1M80.3 121.8l-1.1 1.2M80.3 127.4l-1.1 1.1M80.3 129.2l-1.1 1.2M80.3 125.6l-1.1 1.1M80.3 123.7l-1.1 1.1M80.3 123h.1"/>
<path d="M80.3 128.5h.1M80.3 130.4h.1M80.3 124.8h.1M80.3 126.7h.1M153.3 123h.1M153.3 126.7h.1M153.3 124.8h.1M153.3 128.5h.1M153.3 132.2h.1M153.3 130.4h.1M153.3 137.8h.1M153.3 136h.1"/>
<path d="M153.3 134.1h.1M153.3 139.7h.1M153.4 121.8l1.1 1.2M153.4 125.6l1.1 1.1M153.4 123.7l1.1 1.1M153.4 127.4l1.1 1.1M153.4 131.1l1.1 1.1M153.4 129.2l1.1 1.2M153.4 136.7l1.1 1.1M153.4 134.8l1.1 1.2M153.4 133l1.1 1.1M153.4 138.5l1.1 1.2"/>
<path d="M154.5 121.8l-1.2 1.2M154.5 125.6l-1.2 1.1M154.5 123.7l-1.2 1.1M154.5 127.4l-1.2 1.1M154.5 131.1l-1.2 1.1M154.5 129.2l-1.2 1.2M154.5 136.7l-1.2 1.1M154.5 134.8l-1.2 1.2M154.5 133l-1.2 1.1M154.5 138.5l-1.2 1.2M154.5 123h.1M154.5 126.7h.1"/>
<path d="M154.5 124.8h.1M154.5 128.5h.1M154.5 132.2h.1M154.5 130.4h.1M154.5 137.8h.1M154.5 136h.1M154.5 134.1h.1M154.5 139.7h.1M79.2 148.9h.1M79.2 147.1h.1M79.2 143.4h.1M79.2 147.8l1.1 1.1"/>
<path d="M79.2 145.9l1.1 1.2M79.2 142.2l1.1 1.2M80.3 147.8l-1.1 1.1M80.3 145.9l-1.1 1.2M80.3 142.2l-1.1 1.2M80.3 148.9h.1M80.3 147.1h.1M80.3 143.4h.1M153.3 141.5h.1M153.3 147.1h.1M153.3 145.2h.1M153.3 143.4h.1"/>
<path d="M153.3 150.8h.1M153.3 148.9h.1M153.4 140.4l1.1 1.1M153.4 145.9l1.1 1.2M153.4 144.1l1.1 1.1M153.4 142.2l1.1 1.2M153.4 149.6l1.1 1.2M153.4 147.8l1.1 1.1M154.5 140.4l-1.2 1.1M154.5 145.9l-1.2 1.2M154.5 144.1l-1.2 1.1M154.5 142.2l-1.2 1.2"/>
<path d="M154.5 149.6l-1.2 1.2M154.5 147.8l-1.2 1.1M154.5 141.5h.1M154.5 147.1h.1M154.5 145.2h.1M154.5 143.4h.1M154.5 150.8h.1M154.5 148.9h.1"/>
</g>
<g font-size="3.9" fill="#00f">
<text x="111.3" y="42.2">DDI</text>
<text x="122.4" y="79.3">VGA</text>
<text x="122.4" y="121.9">MCSI</text>
</g>
<g font-size="3" fill="#0080ff">
<text x="26" y="54.3">HDMI</text>
<text x="191" y="59.9">LVDS</text>
</g>
<text font-size="3" fill="#00f" x="92.7" y="72.9">RESERVED</text>
<g font-size="2.4" fill="#0080ff">
<text x="64.9" y="53.8">eDP</text>
<text x="71" y="53.8">only</text>
<text x="157.6" y="53.8">eDP</text>
<text x="163.7" y="53.8">only</text>
</g>
<text font-size="2.4" fill="#8000ff" x="174.3" y="52.3">A1.2</text>
<text font-size="2.4" x="241.8" y="196.5">Bay Trail - CRT_DDI</text>
<g font-size="2">
<text x="236.1" y="200.4">Size</text>
<text x="237.4" y="202.9">Custom</text>
<text x="248.5" y="202.9">GENE-BT05</text>
<text x="284.3" y="203.1">A1.2_0_0</text>
<text x="275.9" y="206.9">Sheet:</text>
<text x="283.7" y="207">6</text>
<text x="287.4" y="207">of</text>
<text x="291.1" y="207">43</text>
</g>
<g font-size="1.9">
<text x="236.2" y="193.3">Title</text>
<text x="248.5" y="200.3">Document Number</text>
<text x="284.3" y="200.7">Rev:</text>
<text x="236.1" y="206.8">Date: Monday, March 15, 2021</text>
</g>
<g font-size="1.7" fill="#000080">
<text x="81.6" y="15.4">U16C</text>
<text x="239.2" y="25.6">R241</text>
<text x="239.2" y="27.4">R252</text>
<text x="250.3" y="25.6">2.2K/R0402</text>
<text x="250.3" y="27.4">2.2K/R0402</text>
<text x="239.2" y="34.9">R237</text>
<text x="250.3" y="34.9">150_1%/R0402 R0402</text>
<text x="239.2" y="38.6">R227</text>
<text x="239.2" y="36.7">R219</text>
<text x="250.3" y="38.6">150_1%/R0402 R0402</text>
<text x="250.3" y="36.7">150_1%/R0402 R0402</text>
<text x="239.2" y="51.6">R171</text>
<text x="239.2" y="53.4">R178</text>
<text x="250.3" y="51.6">0/R0402 R0402</text>
<text x="250.3" y="53.4">0/R0402 R0402</text>
<text x="239.2" y="59">R232</text>
<text x="250.3" y="59">0/R0402 R0402</text>
<text x="33.4" y="60.8">R624</text>
<text x="44.5" y="60.8">402_1%/R0402</text>
<text x="239.2" y="60.8">R185</text>
<text x="250.3" y="60.8">0/R0402 R0402</text>
<text x="172.5" y="86.8">R200</text>
<text x="183.5" y="86.8">357_1%/R0603</text>
<text x="239.2" y="88.6">R828</text>
<text x="250.3" y="88.6">X/2.2K/R0402 R0402</text>
<text x="239.2" y="105.3">R66</text>
<text x="239.2" y="107.2">R67</text>
<text x="250.3" y="105.3">2.2K/R0402 R0402</text>
<text x="250.3" y="107.2">2.2K/R0402 R0402</text>
<text x="239.2" y="110.9">R460</text>
<text x="239.2" y="112.7">R459</text>
<text x="250.3" y="110.9">2.2K/R0402 R0402</text>
<text x="250.3" y="112.7">2.2K/R0402 R0402</text>
<text x="159.5" y="118.3">R826</text>
<text x="170.6" y="118.3">150_1%/R0402</text>
<text x="53.8" y="144.3">R118</text>
<text x="64.9" y="144.3">X/10K/R0402</text>
<text x="81.6" y="155.4">Bay Trail/BGA1170</text>
</g>
<g font-size="1.7" fill="#f00">
<text x="32.3" y="21">[15]</text>
<text x="32.3" y="22.8">[15]</text>
<text x="38.9" y="21">DDI0_TX0_P</text>
<text x="38.9" y="22.8">DDI0_TX0_N</text>
<text x="181" y="22.8">DDI1_TX0_N</text>
<text x="181.1" y="21">DDI1_TX0_P</text>
<text x="194.7" y="22.8">[16]</text>
<text x="194.7" y="21">[16]</text>
<text x="32.3" y="24.7">[15]</text>
<text x="32.3" y="26.5">[15]</text>
<text x="32.3" y="28.4">[15]</text>
<text x="38.9" y="24.7">DDI0_TX1_P</text>
<text x="38.9" y="26.5">DDI0_TX1_N</text>
<text x="38.9" y="28.4">DDI0_TX2_P</text>
<text x="181" y="26.5">DDI1_TX1_N</text>
<text x="181.1" y="24.7">DDI1_TX1_P</text>
<text x="194.7" y="26.5">[16]</text>
<text x="194.7" y="24.7">[16]</text>
<text x="219.2" y="25.1">CRT_DDC_CLK</text>
<text x="219.2" y="27">CRT_DDC_DATA</text>
<text x="32.3" y="30.2">[15]</text>
<text x="32.3" y="32.1">[15]</text>
<text x="32.3" y="34">[15]</text>
<text x="38.9" y="30.2">DDI0_TX2_N</text>
<text x="38.9" y="32.1">DDI0_TX3_P</text>
<text x="38.9" y="34">DDI0_TX3_N</text>
<text x="219.2" y="34.4">CRT_RED</text>
<text x="57.9" y="41.9">DDI0_HPD</text>
<text x="158" y="41.9">DDI1_HPD</text>
<text x="181" y="39.5">DDI1_AUXN</text>
<text x="181.1" y="37.6">DDI1_AUXP</text>
<text x="194.3" y="39.5">[16]</text>
<text x="194.3" y="37.6">[16]</text>
<text x="219.2" y="36.3">CRT_BLUE</text>
<text x="219.2" y="38.1">CRT_GREEN</text>
<text x="28.6" y="46.9">[15]</text>
<text x="30.4" y="43">[15]</text>
<text x="35.2" y="46.9">DDI0_DDCDATA</text>
<text x="37.1" y="43">DDI0_HPD</text>
<text x="57.9" y="45.6">DDI0_DDCDATA</text>
<text x="57.9" y="47.4">DDI0_DDCCLK</text>
<text x="158" y="45.6">DDI1_DDCDATA</text>
<text x="158" y="47.4">DDI1_DDCCLK</text>
<text x="184.1" y="43">DDI1_HPD</text>
<text x="196.6" y="43">[16]</text>
<text x="28.6" y="48.8">[15]</text>
<text x="35.2" y="48.8">DDI0_DDCCLK</text>
<text x="222.9" y="53">VSS_AH3</text>
<text x="222.9" y="51.1">VSS_AH2</text>
<text x="181.1" y="56.2">DDI1_BKLTCTL</text>
<text x="197.1" y="56.2">[16]</text>
<text x="222.9" y="58.5">VSS_AM2</text>
<text x="57.9" y="60.4">DDI0_RCOMP_N</text>
<text x="57.9" y="62.2">DDI0_RCOMP_P</text>
<text x="222.9" y="60.4">VSS_AM3</text>
<text x="161.7" y="69.7">CRT_BLUE</text>
<text x="161.7" y="71.5">CRT_GREEN</text>
<text x="161.7" y="67.8">CRT_RED</text>
<text x="193.4" y="71.4">CRT_BLUE</text>
<text x="194.1" y="69.6">CRT_RED</text>
<text x="206" y="71.4">[14]</text>
<text x="206" y="69.6">[14]</text>
<text x="161.7" y="75.2">CRT_HSYNC</text>
<text x="161.7" y="77.1">CRT_VSYNC</text>
<text x="191.6" y="75.9">CRT_HSYNC</text>
<text x="191.7" y="77.7">CRT_VSYNC</text>
<text x="191.7" y="73.2">CRT_GREEN</text>
<text x="206" y="75.9">[14]</text>
<text x="206" y="77.7">[14]</text>
<text x="206" y="73.2">[14]</text>
<text x="161.7" y="80.8">CRT_DDC_CLK</text>
<text x="161.7" y="82.6">CRT_DDC_DATA</text>
<text x="189.7" y="84">CRT_DDC_DATA</text>
<text x="190.8" y="82.2">CRT_DDC_CLK</text>
<text x="207.1" y="82.2">[14]</text>
<text x="207.1" y="84">[14]</text>
<text x="161.7" y="86.4">CRT_IREF</text>
<text x="224.7" y="88.2">DDI0_DDCDATA</text>
<text x="224.7" y="104.9">DDI0_DDCDATA</text>
<text x="224.7" y="106.8">DDI0_DDCCLK</text>
<text x="224.7" y="110.4">DDI1_DDCDATA</text>
<text x="224.7" y="112.3">DDI1_DDCCLK</text>
<text x="65.3" y="136.4">VSS_AM2</text>
<text x="65.3" y="134.6">VSS_AM3</text>
<text x="65.3" y="138.3">VSS_AH3</text>
<text x="65.3" y="140.1">VSS_AH2</text>
</g>
<g font-size="1.7">
<text x="77" y="20">AV3</text>
<text x="77" y="21.8">AV2</text>
<text x="77.1" y="23.7">AT2</text>
<text x="153.4" y="20">AG3</text>
<text x="153.4" y="23.7">AF3</text>
<text x="153.4" y="21.8">AG1</text>
<text x="263.3" y="21.9">+V3.3S</text>
<text x="76.9" y="27.4">AR3</text>
<text x="76.9" y="29.3">AR1</text>
<text x="77.1" y="25.5">AT3</text>
<text x="153.4" y="25.5">AF2</text>
<text x="153.4" y="27.4">AD3</text>
<text x="153.4" y="29.3">AD2</text>
<text x="77" y="31.1">AP3</text>
<text x="77" y="33">AP2</text>
<text x="153.4" y="33">AC1</text>
<text x="153.4" y="31.1">AC3</text>
<text x="77.2" y="36.7">AL3</text>
<text x="77.2" y="38.5">AL1</text>
<text x="153.4" y="38.5">AK2</text>
<text x="153.4" y="36.7">AK3</text>
<text x="77.1" y="42.2">D27</text>
<text x="77.1" y="45.9">C26</text>
<text x="77.1" y="47.8">C28</text>
<text x="153.4" y="47.8">G30</text>
<text x="153.4" y="45.9">P30</text>
<text x="153.4" y="42.2">K30</text>
<text x="77.1" y="53.3">C27</text>
<text x="77.2" y="51.5">B28</text>
<text x="153.4" y="53.3">J30</text>
<text x="153.4" y="51.5">N30</text>
<text x="77.2" y="55.2">B26</text>
<text x="153.4" y="55.2">M30</text>
<text x="76" y="60.8">AK13</text>
<text x="76" y="62.6">AK12</text>
<text x="153.4" y="71.9">BA1</text>
<text x="153.4" y="70.1">AY2</text>
<text x="153.4" y="68.2">BA3</text>
<text x="77" y="75.6">AB2</text>
<text x="77" y="77.5">AB3</text>
<text x="153.4" y="75.6">BD2</text>
<text x="153.4" y="77.5">BF2</text>
<text x="77" y="79.3">AB7</text>
<text x="77" y="81.2">AB9</text>
<text x="153.4" y="83">BC2</text>
<text x="153.4" y="81.2">BC1</text>
<text x="76" y="88.6">AB14</text>
<text x="76.9" y="86.7">AD6</text>
<text x="76.9" y="84.9">AD4</text>
<text x="153.4" y="88.6">AY3</text>
<text x="153.4" y="86.7">AW1</text>
<text x="75.9" y="94.1">AH13</text>
<text x="76.1" y="90.4">AF13</text>
<text x="76.1" y="92.3">AF14</text>
<text x="153.4" y="94.1">M32</text>
<text x="153.4" y="92.3">F34</text>
<text x="75.7" y="97.9">AM13</text>
<text x="75.7" y="99.7">AM14</text>
<text x="75.9" y="96">AH14</text>
<text x="153.4" y="99.7">K34</text>
<text x="153.4" y="97.9">J28</text>
<text x="153.4" y="101.6">D34</text>
<text x="153.4" y="96">D28</text>
<text x="263.3" y="99.8">+V1.8S</text>
<text x="78.1" y="107.1">R3</text>
<text x="78.1" y="105.3">R1</text>
<text x="153.4" y="107.1">K28</text>
<text x="153.4" y="103.4">F32</text>
<text x="153.4" y="105.3">F28</text>
<text x="78.1" y="112.7">V2</text>
<text x="78.2" y="109">T2</text>
<text x="78.2" y="110.8">T3</text>
<text x="153.4" y="110.8">N32</text>
<text x="153.4" y="109">J34</text>
<text x="153.4" y="112.7">D32</text>
<text x="78.1" y="114.6">V3</text>
<text x="78.1" y="116.4">V4</text>
<text x="78.1" y="118.2">V6</text>
<text x="153.4" y="118.2">P14</text>
<text x="77.7" y="120.1">W3</text>
<text x="77.7" y="122">W1</text>
<text x="78.1" y="123.8">Y2</text>
<text x="78.1" y="125.7">Y3</text>
<text x="153.4" y="122">T7</text>
<text x="153.4" y="125.7">AB13</text>
<text x="153.4" y="123.8">T9</text>
<text x="78.1" y="127.5">Y4</text>
<text x="78.1" y="129.4">Y6</text>
<text x="153.4" y="127.5">AB12</text>
<text x="153.4" y="131.2">Y13</text>
<text x="153.4" y="129.4">Y12</text>
<text x="76.7" y="135">AM3</text>
<text x="76.7" y="136.8">AM2</text>
<text x="153.4" y="136.8">T12</text>
<text x="153.4" y="135">V9</text>
<text x="153.4" y="133.1">V10</text>
<text x="76.9" y="138.6">AH3</text>
<text x="76.9" y="140.5">AH2</text>
<text x="77.1" y="142.4">C29</text>
<text x="153.4" y="140.5">V14</text>
<text x="153.4" y="138.6">T10</text>
<text x="153.4" y="142.4">V13</text>
<text x="77.1" y="146">C30</text>
<text x="77.2" y="147.9">B30</text>
<text x="77.2" y="144.2">A29</text>
<text x="153.4" y="146">T13</text>
<text x="153.4" y="144.2">T14</text>
<text x="153.4" y="149.8">T4</text>
<text x="153.4" y="147.9">T6</text>
<text x="81.6" y="158.9">3 OF 13</text>
</g>
<g font-size="1.7" fill="#004080">
<text x="82.5" y="21.2">DDI0_TXP_0</text>
<text x="82.5" y="23">DDI0_TXN_0</text>
<text x="140.9" y="23">DDI1_TXN_0</text>
<text x="141" y="21.2">DDI1_TXP_0</text>
<text x="82.5" y="24.9">DDI0_TXP_1</text>
<text x="82.5" y="26.7">DDI0_TXN_1</text>
<text x="82.5" y="28.6">DDI0_TXP_2</text>
<text x="140.9" y="26.7">DDI1_TXN_1</text>
<text x="141" y="24.9">DDI1_TXP_1</text>
<text x="141" y="28.6">DDI1_TXP_2</text>
<text x="82.5" y="32.3">DDI0_TXP_3</text>
<text x="82.5" y="30.4">DDI0_TXN_2</text>
<text x="82.5" y="34.2">DDI0_TXN_3</text>
<text x="140.9" y="30.4">DDI1_TXN_2</text>
<text x="140.9" y="34.2">DDI1_TXN_3</text>
<text x="141" y="32.3">DDI1_TXP_3</text>
<text x="82.5" y="37.8">DDI0_AUXP</text>
<text x="82.5" y="39.7">DDI0_AUXN</text>
<text x="141.5" y="39.7">DDI1_AUXN</text>
<text x="141.6" y="37.8">DDI1_AUXP</text>
<text x="82.5" y="43.4">DDI0_HPD</text>
<text x="82.5" y="47.1">DDI0_DDCDATA</text>
<text x="138" y="47.1">DDI1_DDCDATA</text>
<text x="142.7" y="43.4">DDI1_HPD</text>
<text x="82.5" y="49">DDI0_DDCCLK</text>
<text x="82.5" y="52.7">DDI0_VDDEN</text>
<text x="139.2" y="49">DDI1_DDCCLK</text>
<text x="140.3" y="52.7">DDI1_VDDEN</text>
<text x="82.5" y="54.5">DDI0_BKLTEN</text>
<text x="82.5" y="56.4">DDI0_BKLTCTL</text>
<text x="138.7" y="56.4">DDI1_BKLTCTL</text>
<text x="139.6" y="54.5">DDI1_BKLTEN</text>
<text x="82.5" y="62">DDI0_RCOMP#</text>
<text x="82.5" y="63.8">DDI0_RCOMP_P</text>
<text x="142" y="71.2">VGA_BLUE</text>
<text x="142.9" y="69.4">VGA_RED</text>
<text x="82.5" y="76.8">RESERVED_AB2</text>
<text x="140.4" y="73.1">VGA_GREEN</text>
<text x="140.5" y="76.8">VGA_HSYNC</text>
<text x="82.5" y="80.5">RESERVED_AB7</text>
<text x="82.5" y="82.3">RESERVED_AB9</text>
<text x="82.5" y="78.7">RESERVED_AB3</text>
<text x="139.5" y="82.3">VGA_DDCCLK</text>
<text x="140.6" y="78.7">VGA_VSYNC</text>
<text x="82.5" y="87.9">RESERVED_AD6</text>
<text x="82.5" y="86.1">RESERVED_AD4</text>
<text x="82.5" y="89.8">RESERVED_AB14</text>
<text x="138.3" y="84.2">VGA_DDCDATA</text>
<text x="142.5" y="89.8">VGA_IRTN</text>
<text x="142.6" y="87.9">VGA_IREF</text>
<text x="82.5" y="91.6">RESERVED_AF13</text>
<text x="82.5" y="93.5">RESERVED_AF14</text>
<text x="82.5" y="95.3">RESERVED_AH13</text>
<text x="139.6" y="95.3">MCSI_GPIO_1</text>
<text x="139.6" y="93.5">MCSI_GPIO_0</text>
<text x="82.5" y="99.1">RESERVED_AM13</text>
<text x="82.5" y="97.2">RESERVED_AH14</text>
<text x="82.5" y="100.9">RESERVED_AM14</text>
<text x="139.6" y="100.9">MCSI_GPIO_4</text>
<text x="139.6" y="99.1">MCSI_GPIO_3</text>
<text x="139.6" y="97.2">MCSI_GPIO_2</text>
<text x="82.5" y="106.5">RESERVED_R1</text>
<text x="139.6" y="104.6">MCSI_GPIO_6</text>
<text x="139.6" y="106.5">MCSI_GPIO_7</text>
<text x="139.6" y="102.7">MCSI_GPIO_5</text>
<text x="82.5" y="110.2">RESERVED_T2</text>
<text x="82.5" y="113.9">RESERVED_V2</text>
<text x="82.5" y="108.3">RESERVED_R3</text>
<text x="82.5" y="112">RESERVED_T3</text>
<text x="138.6" y="112">MCSI_GPIO_10</text>
<text x="138.6" y="113.9">MCSI_GPIO_11</text>
<text x="139.6" y="108.3">MCSI_GPIO_8</text>
<text x="139.6" y="110.2">MCSI_GPIO_9</text>
<text x="82.5" y="115.7">RESERVED_V3</text>
<text x="82.5" y="117.6">RESERVED_V4</text>
<text x="82.5" y="119.4">RESERVED_V6</text>
<text x="139.5" y="119.4">MCSI_RCOMP</text>
<text x="82.5" y="121.3">RESERVED_W3</text>
<text x="82.5" y="123.1">RESERVED_W1</text>
<text x="82.5" y="125">RESERVED_Y2</text>
<text x="140.3" y="123.1">MCSI1_CLKN</text>
<text x="140.4" y="125">MCSI1_CLKP</text>
<text x="82.5" y="128.7">RESERVED_Y4</text>
<text x="82.5" y="130.6">RESERVED_Y6</text>
<text x="82.5" y="126.9">RESERVED_Y3</text>
<text x="140.5" y="126.9">MCSI1_DN_0</text>
<text x="140.5" y="130.6">MCSI1_DN_1</text>
<text x="140.6" y="128.7">MCSI1_DP_0</text>
<text x="82.5" y="136.1">VSS_AM3</text>
<text x="82.5" y="138">VSS_AM2</text>
<text x="140.5" y="138">MCSI1_DN_3</text>
<text x="140.5" y="134.3">MCSI1_DN_2</text>
<text x="140.6" y="132.4">MCSI1_DP_1</text>
<text x="140.6" y="136.1">MCSI1_DP_2</text>
<text x="82.5" y="143.6">RESERVED_C29</text>
<text x="82.5" y="139.8">VSS_AH3</text>
<text x="82.5" y="141.7">VSS_AH2</text>
<text x="140.3" y="141.7">MCSI2_CLKN</text>
<text x="140.4" y="143.6">MCSI2_CLKP</text>
<text x="140.6" y="139.8">MCSI1_DP_3</text>
<text x="82.5" y="149.1">GPIO_S0_NC12</text>
<text x="82.5" y="147.2">RESERVED_C30</text>
<text x="82.5" y="145.4">RESERVED_A29</text>
<text x="140.3" y="149.1">MCSI3_CLKN</text>
<text x="140.5" y="145.4">MCSI2_DN_0</text>
<text x="140.6" y="147.2">MCSI2_DP_0</text>
<text x="140.4" y="151">MCSI3_CLKP</text>
</g>
<g font-size="1.7" fill="#004000">
<text x="261.4" y="25.6">R0402</text>
<text x="261.4" y="27.4">R0402</text>
<text x="44.5" y="62.7">R0402</text>
<text x="183.6" y="88.6">R0603</text>
<text x="170.6" y="120.1">R0402</text>
<text x="64.9" y="146.1">R0402</text>
<text x="81.6" y="157.2">BGA1170</text>
</g>
<g font-size="1.3">
<text x="31.2" y="1.4">5</text>
<text x="89.7" y="1.4">4</text>
<text x="148.3" y="1.4">3</text>
<text x="206.9" y="1.4">2</text>
<text x="265.5" y="1.4">1</text>
<text x=".5" y="28.8">D</text>
<text x="295.3" y="28.8">D</text>
<text x=".5" y="80.3">C</text>
<text x="295.3" y="80.3">C</text>
<text x=".5" y="131.8">B</text>
<text x="295.3" y="131.8">B</text>
<text x=".5" y="183.3">A</text>
<text x="295.3" y="183.3">A</text>
<text x="31.2" y="209.3">5</text>
<text x="89.7" y="209.3">4</text>
<text x="148.3" y="209.3">3</text>
<text x="206.9" y="209.3">2</text>
<text x="265.5" y="209.3">1</text>
</g>
</svg>
